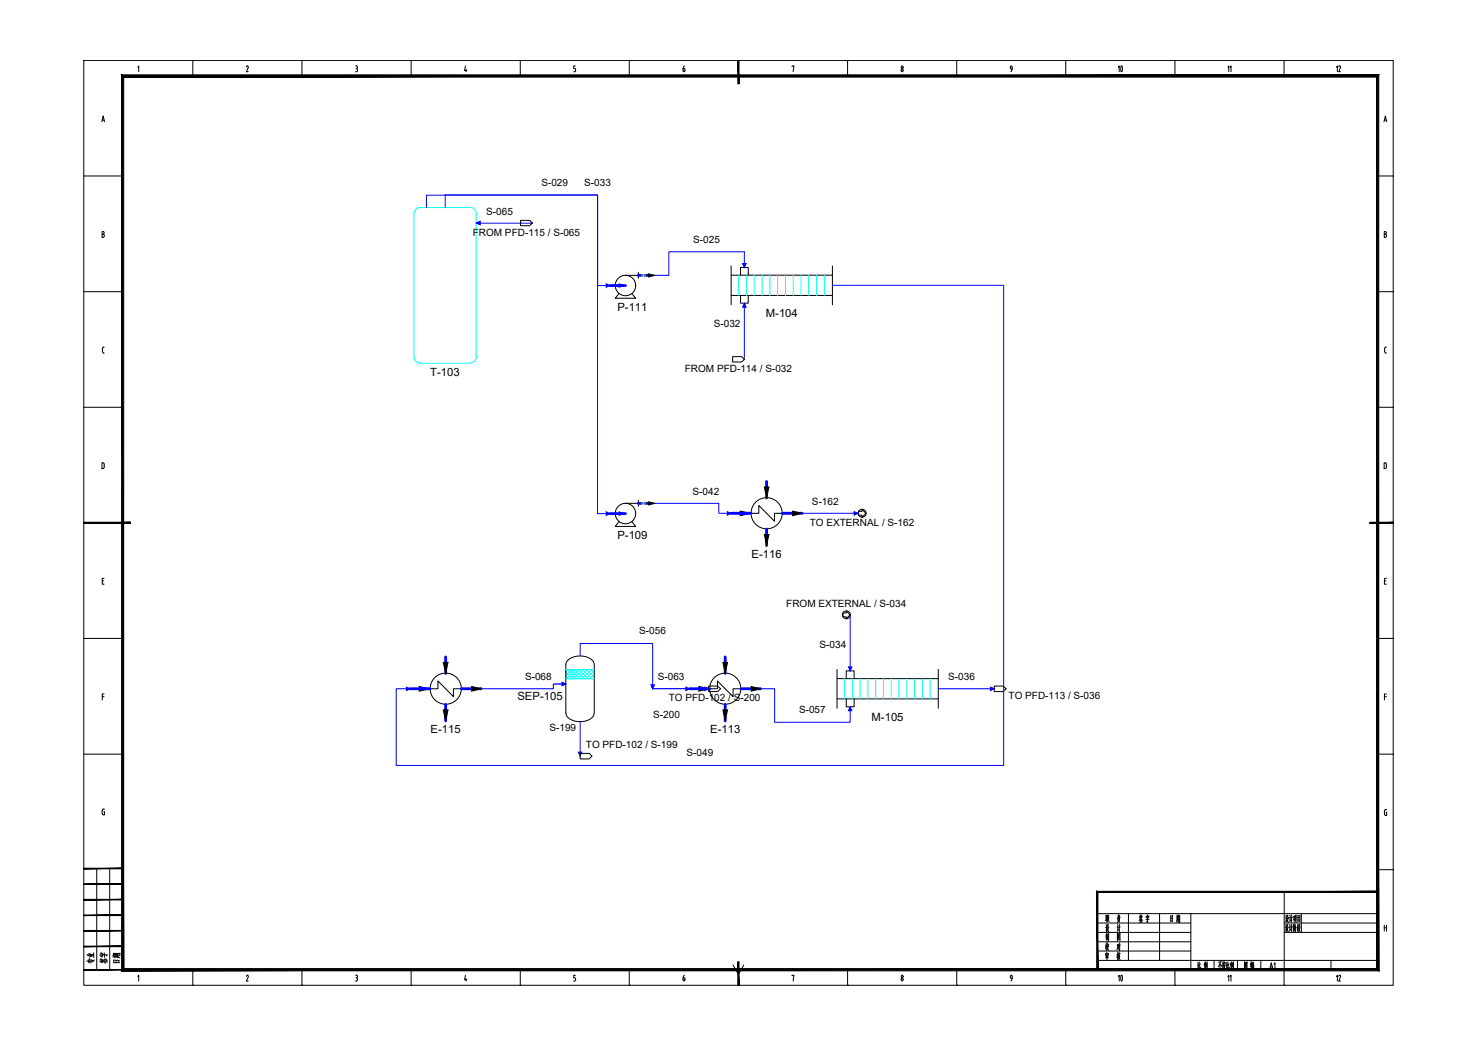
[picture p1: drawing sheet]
<svg xmlns="http://www.w3.org/2000/svg" width="420mm" height="297mm" viewBox="0 0 420 297" stroke-linecap="round" stroke-linejoin="round" font-family="sans-serif">
<g fill="none" stroke="#000" stroke-width=".28">
<path d="M23.8 17.2h372.3v262.9h-372.3zM39.2 19.1l.2-.4v1.7M54.8 17.2h.1M54.8 17.2v4.4M70.3 18.7l.3 .2v.4M70.3 18.7l-.2 .3M70.5 19.3l-.5 1.1h.6M85.8 17.2h.1M85.8 17.2v4.4M101.1 18.7l.5 .2v.4l-.2 .2M101.2 19.5h.1M101.4 19.5l.2 .3"/>
<path d="M101.6 19.8v.3M116.9 17.2h.1M116.9 17.2v4.4M132.3 18.7l-.2 1.4h.6M132.5 19.7v.7M147.9 17.2h.1M147.9 17.2v4.4M163.4 19.5l.2 .3M163.6 18.7h-.5v.8h.3M163.6 19.8v.3M178.9 17.2h.1M178.9 17.2v4.4"/>
<path d="M194.6 18.7l-.4 .8M194.7 19.8v.3M194.7 19.8l-.1-.3h-.4l.1 .8h.3l.1-.3M209.9 17.2h.1M225.2 18.9v-.2h.5l-.2 1.7M240.9 17.2h.1M240.9 17.2v4.4M256.7 19.8v.3M256.7 19.8l-.1-.3a.42 .42 0 0 0-.4 .4 .42 .42 0 0 0 .4 .4l.1-.3M272 17.2h.1M272 17.2v4.4M287.5 19.7h.2"/>
<path d="M287.5 19.6a.43 .43 0 0 1-.3-.5 .43 .43 0 0 1 .4-.3l.1 1.1-.4 .5M303 17.2h.1M303 17.2v4.4M334 17.2h.1M334 17.2v4.4M365 17.2h.1M365 17.2v4.4M28.9 34.6l.4-1.6 .4 1.6M29.1 34.1h.5M101.6 20l-.1 .3-.4 .1M163.1 20.4h.3M163.6 20l-.2 .4"/>
<path d="M393.4 34.6l.4-1.6 .4 1.6M393.6 34.1h.5M23.8 50h11.1M391.6 50h4.5M396.1 50h.1M29.3 66.5l.3-.1v-.4l-.6-.2v1.7h.3l.3-.3v-.4l-.6-.2M393.5 66.6h.3M393.8 65.8h-.3v1.7h.3M393.8 66.6l.4 .4-.4 .5M393.8 65.8l.3 .4-.3 .3M23.8 82.9h11.1M29.4 98.7h.2"/>
<path d="M29.4 98.7l-.3 .4 .1 .8 .1 .4 .3 .1M391.6 82.9h4.5M393.6 99.1v.8M393.6 99.9l.3 .4M393.9 98.7h.2M393.9 98.7l-.3 .4M396.1 82.9h.1M23.8 115.8h11.1M391.6 115.8h4.5M393.9 100.4h.2M396.1 115.8h.1M29 131.6l.6 .2 .1 .9-.2 .4-.5 .1z"/>
<path d="M394.1 132.1v.6M394.2 132l-.2-.4h-.5v1.6l.5-.1 .2-.4M396.1 148.6h.1M29.1 165.1h.3M29.6 164.4h-.5v1.7h.5M393.6 165.1h.4M394.1 164.4h-.5v1.7h.5M23.8 181.5h11.1M29.1 198h.5M29.6 197.3h-.5v1.7M391.6 181.5h4.5M393.6 198h.5"/>
<path d="M394.1 197.3h-.5v1.7M396.1 181.5h.1M23.8 214.4h11.1M391.6 214.4h4.5M396.1 214.4h.1M29 230.4v.8M29.5 230.7h.2v.9l-.5-.1-.1-.4M29.7 230h-.5l-.1 .4M394 230.9h.2v.9h-.3M394.2 230.2l-.6 .1v1l.3 .5M27.5 246.9v28.8M31.2 246.9v28.8"/>
<path d="M311.9 259.7h79.7M320.8 259.7v13.3M329.6 259.7v13.3M338.5 259.7v16M365.1 253.5v22.2M369.9 259.7v5.3M391.6 247.2h4.5M396.1 247.2h.1M39.2 277.6l.2-.4v1.7M54.8 275.7v4.4M70.3 277.2l.3 .2v.3M70.3 277.2l-.2 .3"/>
<path d="M70.5 277.8l-.5 1.1h.6M85.8 275.7v4.4M101.1 277.2h.2M101.1 278.9h.2M101.2 277.9l.3 .1 .1 .3M101.4 277.2l.2 .3-.2 .4M101.6 278.3v.2M101.6 278.5l-.2 .3M116.9 275.7v4.4M132.3 277.2l-.2 1.3h.6M132.5 278.2v.7M147.9 275.7v4.4"/>
<path d="M163.1 278.9h.3M163.4 277.9l.2 .4M163.6 277.2h-.5v.7h.3M163.6 278.3v.2M163.6 278.5l-.2 .3M178.9 275.7v4.4M194.2 278.5l.2 .3 .3-.3M194.6 277.2l-.4 .7M194.7 278.3v.2M194.7 278.3l-.1-.3-.4-.1v.6M208.4 274.3l1.5 2.7 1.5-2.7M225.2 277.4v-.2h.5l-.2 1.7"/>
<path d="M240.9 275.7v4.4M256.2 278.5l.3 .3 .2-.3M256.7 278.3v.2M256.7 278.3l-.2-.4-.3 .6M272 275.7v4.4M287.2 277.5l.3-.3 .3 .3M287.2 277.8l.3 .3M287.2 277.6v.2M287.5 278.2h.2M287.7 278.1l-.4 .7M287.7 277.6v.5M303 275.7v4.4"/>
<path d="M311.9 273h79.7M311.9 262.4h26.6M311.9 265h26.6M311.9 267.7h26.6M311.9 270.3h26.6M324.1 261.6l.1 .3M324.2 260l-.2 .9M324.2 260.5v.3M324.3 261.5v.4M324.3 260.8l.5 .8M324.3 260.4l-.3 .1M324.5 261.3l-.4 .1"/>
<path d="M324.5 260.1l-.7 1.6M324.5 261.5l-.1 .6M324.6 260.5v.3M324.7 262.1l-.7 .1M324.8 260.4l-.3 .1M325.9 260.4l-.1 .4M326.2 260v.4M326.2 261v1.2l-.2-.3M326.4 260.8h-.4M326.4 260.7l-.2 .4M326.6 260.4l-.7 .1M326.6 260.4l-.1 .4"/>
<path d="M326.6 261.3l-.9 .1M332.8 260.3v1.7M333.1 261l-.3 .1M333.2 261.7l-.4 .1M333.3 260.3l-.5 .2M333.3 260.3l-.1 1.6M334 275.7v4.4M334.6 260.1v1.3M334.6 261.6l-.1 .6M334.8 261.6l.1 .3M334.8 260.8h-.2M334.8 261.1h-.2"/>
<path d="M334.9 260v1.4M335 260.4l-.5 .1M335 261.4l-.5 .1M335.1 260.3l-.1 1.9M335.3 260.8h-.2M335.3 261.2l-.2 .1M335.4 260.2v2l-.2-.2M335.4 260.3h-.3M340.6 273.5v1.7M340.8 274.3l-.2 .1M340.9 274.9l-.4 .5M340.9 273.4v1.8l.2 .2h.2v-.5"/>
<path d="M341.2 274l-.3 .6M342.5 273.8v1.7M342.6 273.4l-.3 1M342.6 274.4l.2 .3M342.8 273.7l-.3 .9M342.9 274.1l-.3 1.2M342.9 274.1l-.2 .1M342.9 273.7l-.3 .1M343 273.9v1M343.2 273.4v2l-.2-.2M345.1 273v2.7M346.8 273.9v1.5"/>
<path d="M346.9 273.4l-.6 1.4M347 274.1l.3 .6M347.2 273.4l-.8 .1M347.7 273.3v2.1l-.2-.2M347.8 274.3l-.3 .3M347.8 273.9l-.3 .1M347.8 273.6v.5M348 273.9l-.1 .9 .4 .6M348 273.3l.1 .3M348.2 274.4l-.4 1.1M348.3 273.8h-.5M348.3 273.6v.4"/>
<path d="M348.4 274.4l-.6 .1M348.7 273.5v1.7M349 274.2l-.3 .2M349.1 273.4v1.8l.2 .2h.1v-.5M349.4 274l-.3 .6M350 273.8v1.7M350 273.4l-.3 1M350.1 274.4l.1 .3M350.2 273.7l-.2 .9M350.3 274.1l-.2 1.2M350.3 274.1l-.2 .1M350.4 273.6l-.3 .2"/>
<path d="M350.5 273.9v1M350.6 273.4v2l-.1-.2M351.8 273v2.7M353.8 275.4v-2v2M353.8 275.3h.7M354.1 274.1l.4 .5M354.1 274.9l.1 .3M354.1 274.6l.1 .2M354.1 273.7l-.2 .6M354.3 273.9l-.2 .1M354.4 273.8l-.6 .9M354.5 273.4v2"/>
<path d="M354.5 273.5l-.7 .1M355.5 274l.3-.1v.7M355.5 273.8v.9M355.7 273.3v2.2M355.9 274.4v1.1M356 273.8v.6M356.2 274.5v.9M356.3 274.9l-.3 .1M356.3 275.3l-.4 .1M356.3 273.8l-.3 .1M356.3 273.8v.4l-.3 .1M356.4 274.5l-.5 .1"/>
<path d="M356.4 273.5l-.5 .1M356.4 274.4l-.1 1M365 275.7v4.4M365.1 262.4h26.5M365.1 265h26.5M365.4 262.9l.2 .3M365.5 260.2l.2 .3M365.6 263.6h-.3M365.6 263.5v1M365.6 260.9h-.2M365.6 260.8v1M365.7 264.2l-.2 .5"/>
<path d="M365.8 264l.5 .8M365.8 261.5l-.3 .5M365.8 261.3l.5 .9M365.8 262.8l-.1 1M365.9 260.1l-.2 1M366 262.8v.6l.3 .2M366 262.9h-.2M366.1 260.1l.1 .8h.1M366.1 260.2l-.2 .1M366.1 263.8h-.4M366.1 263.7l-.5 1.1M366.2 261.1h-.4"/>
<path d="M366.2 261l-.5 1.2M366.6 262.8l.2 .4M366.7 260.1l.1 .4M366.7 263.4l-.1 1.2 .2-.5M366.7 263.5l-.2 .1M366.8 260.8l-.2 .1M366.8 260.7l-.1 1.2M366.9 261.5l-.2 .4M367.1 262.7v2.1M367.2 260.1v2.1M367.4 263.5l-.6 .1M367.4 260.8l-.5 .1"/>
<path d="M367.7 262.7v2.1M367.8 260.5v.9M367.8 262.9h-.1M367.9 262.8l-.1 1.4-.1-.2M368 260.5h-.3M368.1 263.6l-.3 1.2M368.1 260.5v1.1M368.1 261.3l-.4 .3M368.1 262.9l.4 .8M368.2 262.7l-.3 1M368.2 263.5v1.4M368.3 260.8l-.4 1.4"/>
<path d="M368.3 260.2l-.1 .5M368.3 261.6l.2 .5M368.5 260.6l-.4 .1M368.5 260.5v1.1M368.6 260.1l-.5 .2M368.9 262.9v1.8M369 260.2v1.9M369.1 263.6l-.2 .1M369.1 263.3l-.2 .1M369.1 264l-.4 .2M369.1 262.8l-.2 .3M369.2 264l.4 .7"/>
<path d="M369.2 263.8l.3-.1-.5 1.1M369.3 262.8l-.1 .9M369.5 262.8l.1 .7M369.5 261.2l-.5 .1M369.5 260.8h-.5M369.5 262.9h-.2M369.5 261.7l-.5 .1M369.6 260.3l-.6 .1M369.6 260.2l-.1 1.9M378.4 273v2.7M393.5 263v1.7M393.5 263.7h.7"/>
<path d="M394.2 263v1.7M54.8 280.1h.1M85.8 280.1h.1M116.9 280.1h.1M147.9 280.1h.1M178.9 280.1h.1M209.9 280.1h.1M240.9 280.1h.1M272 280.1h.1M303 280.1h.1M334 280.1h.1M365 280.1h.1"/>
<circle cx="256.4" cy="19.1" r=".32"/>
<circle cx="256.4" cy="277.5" r=".32"/>
</g>
<g fill="#000" stroke="#000" stroke-width=".28">
<path d="M209.7 17.2l.4 6.6v-6.6zM209.7 17.2l.4 6.6h-.4z"/>
<path d="M34.6 21.3l.6 254v-253.4zM34.6 21.3l.6 254-.6 .7zM35.2 275.3l-.6 .7 356.7-.7zM34.6 276l356.7-.7 .7 .7zM391.3 21.9v253.4l.7 .7zM391.3 21.9l.7-.6v254.7zM35.2 21.9h356.1l.7-.6zM34.6 21.3h357.4l-356.8 .6z"/>
<path d="M23.8 148.4v.4l13.3-.4zM23.8 148.8l13.3-.4v.4z"/>
<path d="M389.4 148.8h6.7v-.4zM389.4 148.4h6.7l-6.7 .4z"/>
<path d="M23.8 255.8h11.1v-.2zM23.8 255.6h11.1l-11.1 .2z"/>
<path d="M23.8 251.4h11.1v-.2zM23.8 251.2h11.1l-11.1 .2z"/>
<path d="M23.8 247h11.1v-.2zM23.8 246.8h11.1l-11.1 .2z"/>
<path d="M312.1 253.7h79.5v-.3zM311.8 253.4h79.8l-79.5 .3zM311.8 253.4l.3 22.3v-22zM311.8 253.4l.3 22.3h-.3z"/>
<path d="M23.8 275.7h11.1v-.1zM23.8 275.6h11.1l-11.1 .1z"/>
<path d="M23.8 269.1h11.1v-.2zM23.8 268.9h11.1l-11.1 .2z"/>
<path d="M23.8 264.7h11.1v-.2zM23.8 264.5h11.1l-11.1 .2z"/>
<path d="M23.8 260.3h11.1v-.2zM23.8 260.1h11.1l-11.1 .2z"/>
<path d="M209.7 273.4v6.7h.4zM209.7 273.4h.4v6.7z"/>
</g>
<g fill="none" stroke="#000" stroke-width=".28">
<path d="M177.8 78.3h3.7M181.5 77.4v1.7M207.8 78.2h28.8M207.8 75.6v11M210.5 78.2v-2.2h2.2v2.2M236.6 75.6v11M176 83.4l-1.1 1.4h5.8l-1.1-1.4M207.8 84h28.8M210.5 84v2.2h2.2v-2.2M176 148.2l-1.1 1.4h5.8l-1.1-1.4M177.8 143.1h3.7M181.5 142.2v1.7"/>
<path d="M213.5 145.9h2.2v-2.2l4.5 4.5v-2.3h2.2M122.2 195.8h2.3v-2.2l4.4 4.4v-2.2h2.2M161.5 187.6a5.5 5.5 0 0 1 7.1 .4l.3 1v13.6a3.5 3.5 0 0 1-4 2.5 3.5 3.5 0 0 1-4-2.5v-13.6l.2-1zM201.7 195.8h2.2v-2.2l4.5 4.4v-2.2h2.2M237.9 198.7h28.8M237.9 190.3v11M237.9 192.9h28.8M240.6 192.9v-2.2h2.2v2.2M240.6 198.7v2.2h2.2v-2.2M266.7 190.3v11"/>
<circle cx="177.8" cy="81.2" r="2.9"/>
<circle cx="177.8" cy="146" r="2.9"/>
<circle cx="217.9" cy="145.9" r="4.4"/>
<circle cx="126.7" cy="195.8" r="4.4"/>
<circle cx="206.2" cy="195.8" r="4.4"/>
</g>
<g fill="none" stroke="#00f" stroke-width=".8">
<path d="M181.5 78.3h.9M183.4 78.3h1M173.4 81.2h4.4M217.9 136.8v4.7M173.4 146h4.4M181.5 143.1h.9M183.4 143.1h1M207.8 145.9h5.7M217.9 150.4v4.6M222.4 145.9h5.6M116.6 195.8h5.6M126.7 186.7v4.7"/>
<path d="M131.1 195.8h5.7M196.1 195.8h5.6M206.1 186.7v4.7M210.6 195.8h5.6M126.7 200.2v4.7M206.1 200.2v4.7"/>
</g>
<path d="M182.4 78v.6l1-.6v.6zM182.9 78.3h.1M182.4 142.8v.6l1-.6v.6zM182.9 143.1h.1" fill="none" stroke="#0f0" stroke-width=".28"/>
<g fill="#000" stroke="#000" stroke-width=".28">
<path d="M184.4 77.8l1.8 .5-1.8 .4zM176 80.7l1.8 .5-1.8 .4zM176 145.5l1.8 .5-1.8 .4zM184.4 142.6l1.8 .5-1.8 .4zM210.4 145.3l3.1 .6-3.1 .7zM217.3 138.4h1.3l-.7 3.1zM217.3 151.9h1.3l-.7 3.1zM225.3 145.3l2.7 .6-2.7 .7zM119.2 195.1l3 .7-3 .7zM126 188.3h1.4l-.7 3.1zM134.1 195.1l2.7 .7-2.7 .7zM198.7 195.1l3 .7-3 .7z"/>
<path d="M205.5 188.3h1.3l-.7 3.1zM213.6 195.1l2.6 .7-2.6 .7zM126 201.8h1.4l-.7 3.1zM205.5 201.8h1.3l-.7 3.1z"/>
</g>
<!-- layer: EQUIPMENT -->
<path d="M133.6 59h-14.1a1.76 1.76 0 0 0-1.8 1.7M133.7 59a1.76 1.76 0 0 1 1.7 1.7M117.7 60.7v40.8M135.4 60.7v40.8M117.7 101.4a1.76 1.76 0 0 0 1.8 1.8M119.5 103.2h14.1M135.4 101.4a1.76 1.76 0 0 1-1.7 1.8" fill="none" stroke="#0ff" stroke-width=".28"/>
<g fill="none" stroke="#0ff" stroke-width=".28">
<path d="M210 78.2v5.8M212.2 78.2v5.8M214.4 78.2v5.8M216.6 78.2v5.8M218.8 78.2v5.8M221.1 78.2v5.8M223.3 78.2v5.8M225.5 78.2v5.8M227.7 78.2v5.8M229.9 78.2v5.8M232.1 78.2v5.8M234.3 78.2v5.8"/>
<path d="M160.9 192.1l.8 .8M160.9 191l1.9 1.9M160.9 190.4h8M160.9 192.9h8M161.3 190.4l2.6 2.5M161.4 190.4l-.5 .6M162.3 190.4l2.7 2.5M162.5 190.4l-1.6 1.7M163.4 190.4l2.7 2.5M163.6 190.4l-2.6 2.5M164.5 190.4l2.7 2.5M164.7 190.4l-2.6 2.5"/>
<path d="M165.6 190.4l2.7 2.5M165.8 190.4l-2.6 2.5M166.7 190.4l2.2 2.2M166.9 190.4l-2.6 2.5M167.8 190.4l1.1 1.1M168 190.4l-2.6 2.5M168.9 190.4h.1M168.9 190.5l-2.4 2.4M168.9 191.6l-1.3 1.3M168.9 192.7l-.2 .2M240.1 192.9v5.8M242.3 192.9v5.8"/>
<path d="M244.5 192.9v5.8M246.7 192.9v5.8M248.9 192.9v5.8M251.1 192.9v5.8M253.4 192.9v5.8M255.6 192.9v5.8M257.8 192.9v5.8M260 192.9v5.8M262.2 192.9v5.8M264.4 192.9v5.8"/>
</g>
<!-- layer: STREAM -->
<g fill="none" stroke="#00f" stroke-width=".28">
<path d="M121.2 59v-3.6h48.7v90.6h3.5M126.5 59v-3.6h43.4v25.8h3.5M135.4 63.4h15.9M211.6 76v-4.4h-21.5v6.7h-3.9M211.6 86.2v15.9M236.6 81.1h48.7v136.5h-172.7v-21.8h4M186.2 143.1h18.1v2.8h3.5M228 145.9h16M241.7 174.8v15.9M160.9 194.4h-3.6v1.4h-20.5M164.9 186.4v-3.5h20.6v12.9M185.5 195.8h10.6"/>
<path d="M185.5 195.8h16M216.2 195.8h4v9.5h21.5v-4.4M266.7 195.8h15.9M164.9 205.1v9.8"/>
</g>
<!-- layer: STREAM_ARROW -->
<g fill="#00f" stroke="#00f" stroke-width=".28">
<path d="M211.1 74.9h1l-.5 1.1z"/>
<path d="M172.3 145.5l1.1 .5-1.1 .5z"/>
<path d="M211.6 86.2l.5 1.1h-1z"/>
<path d="M172.3 80.7l1.1 .5-1.1 .4z"/>
<path d="M241.2 189.6h1l-.5 1.1z"/>
<path d="M281.5 195.3l1.1 .5-1.1 .5z"/>
<path d="M206.7 145.4l1.1 .5-1.1 .5z"/>
<path d="M115.5 195.3l1.1 .5-1.1 .5z"/>
<path d="M185 194.7h1l-.5 1.1z"/>
<path d="M241.7 200.9l.5 1.1h-1z"/>
<path d="M195 195.3l1.1 .5-1.1 .5z"/>
<path d="M135.4 63.4l1.1-.5v1z"/>
<path d="M159.8 193.9l1.1 .5-1.1 .5z"/>
<path d="M242.8 145.4l1.2 .5-1.2 .5z"/>
<path d="M164.4 213.8h1l-.5 1.1z"/>
<path d="M200.3 195.3l1.2 .5-1.2 .5z"/>
</g>
<!-- layer: CONNECTOR -->
<g fill="none" stroke="#000" stroke-width=".28">
<path d="M148 62.6h2.6l.7 .8-.7 .8h-2.6zM208.3 101.4h2.5l.8 .7-.8 .8h-2.5zM244.1 145.4h1v-.6l1.1 1.1-1.1 1.2v-.6h-1zM239.6 174.2h1v-.5l1.1 1.1-1.1 1.1v-.6h-1zM201.5 195h2.5l.8 .8-.8 .8h-2.5zM282.6 195h2.6l.8 .8-.8 .8h-2.6zM164.9 214.2h2.6l.8 .7-.8 .8h-2.6z"/>
<circle cx="245.1" cy="145.9" r="1.12"/>
<circle cx="240.6" cy="174.8" r="1.12"/>
</g>
<text font-size="6.6" x="315.7" y="280.8">10</text>
<text font-size="6.2" x="315.7" y="22.2">10</text>
<text font-size="5.7" x="27.9" y="275.2" transform="rotate(-90 27.9 275.2)">专业</text>
<g font-size="5.3">
<text x="312.9" y="266">设 计</text>
<text x="313.3" y="268.5">制 图</text>
<text x="31.4" y="275.2" transform="rotate(-90 31.4 275.2)">签字</text>
<text x="34.9" y="274.8" transform="rotate(-90 34.9 274.8)">日期</text>
<text x="312.9" y="271.3">校 对</text>
</g>
<g font-size="4.4">
<text x="378.5" y="21.5">12</text>
<text x="363.4" y="276.6" transform="rotate(-90 363.4 276.6)">A1</text>
<text x="382.1" y="280.1" transform="rotate(-90 382.1 280.1)">12</text>
</g>
<g font-size="4">
<text x="351" y="21.5" transform="rotate(-90 351 21.5)">11</text>
<text x="351" y="280.1" transform="rotate(-90 351 280.1)">11</text>
</g>
<g font-size="3.2">
<text x="175.5" y="88.3">P-111</text>
<text x="217.7" y="90.2">M-104</text>
<text x="122.3" y="106.8">T-103</text>
<text x="175.5" y="153.1">P-109</text>
<text x="213.6" y="158.5">E-116</text>
<text x="147.1" y="199">SEP-105</text>
<text x="122.4" y="208.4">E-115</text>
<text x="201.9" y="208.4">E-113</text>
<text x="247.8" y="204.9">M-105</text>
</g>
<g font-size="2.8">
<text x="153.9" y="53">S-029</text>
<text x="166.1" y="52.8">S-033</text>
<text x="138.2" y="61">S-065</text>
<text x="134.4" y="67">FROM PFD-115 / S-065</text>
<text x="197.1" y="68.9">S-025</text>
<text x="202.9" y="92.8">S-032</text>
<text x="194.7" y="105.7">FROM PFD-114 / S-032</text>
<text x="196.9" y="140.7">S-042</text>
<text x="230.8" y="143.5">S-162</text>
<text x="230.2" y="149.5">TO EXTERNAL / S-162</text>
<text x="223.5" y="172.6">FROM EXTERNAL / S-034</text>
<text x="181.7" y="180.2">S-056</text>
<text x="233" y="184.1">S-034</text>
<text x="149.3" y="193.4">S-068</text>
<text x="187" y="193.4">S-063</text>
<text x="269.6" y="193.4">S-036</text>
<text x="190.1" y="199.3">TO PFD-102 / S-200</text>
<text x="227.1" y="202.6">S-057</text>
<text x="286.7" y="198.7">TO PFD-113 / S-036</text>
<text x="156.2" y="207.8">S-199</text>
<text x="185.7" y="204">S-200</text>
<text x="166.6" y="212.7">TO PFD-102 / S-199</text>
<text x="195.2" y="214.9">S-049</text>
</g>
</svg>
